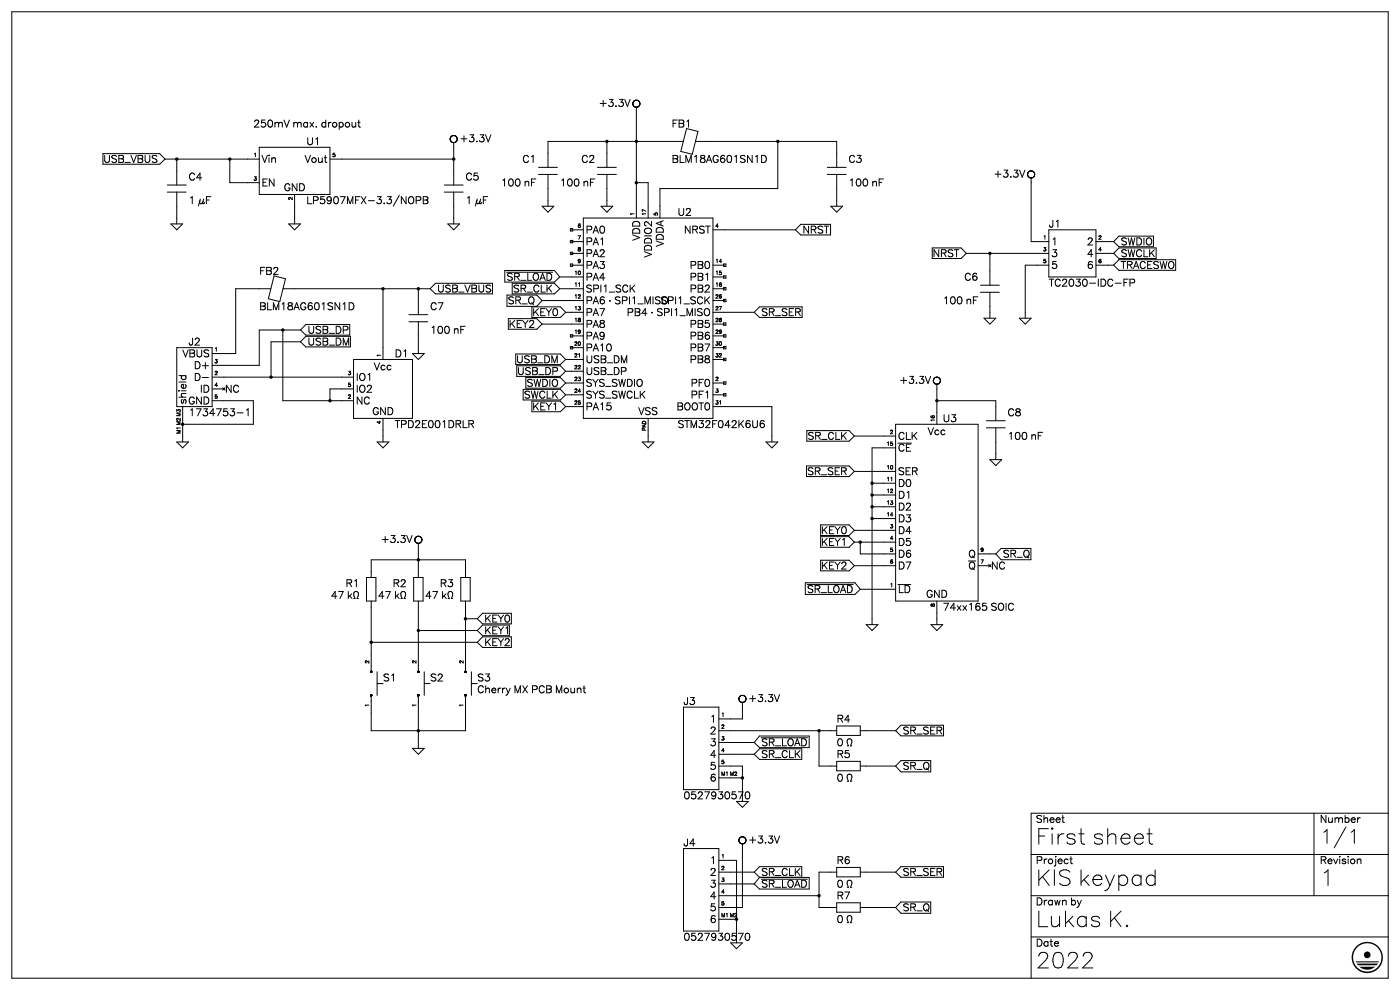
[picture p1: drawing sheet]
<svg xmlns="http://www.w3.org/2000/svg" width="297mm" height="210mm" viewBox="0 0 297 210" stroke-linecap="round" stroke-linejoin="round" font-family="sans-serif">
<g fill="none" stroke="#000" stroke-width=".21">
<path d="M2.5 2.5h292v205h-292zM21.8 32.6h12.1l1.1 1.2M35 33.8h20M35 33.8l-1.1 1h-12.1M35.5 39.2h4M37.5 33.8v5.4M48.8 33.8v5h6.2M55 31.2h15v10.1h-15zM70 33.8h26.3M94.2 39.2h4.1M95.5 29.5v.1M95.5 29.5h.1"/>
<path d="M95.5 29.6h.1M95.5 29.6v.1M95.5 29.4v.1M95.5 29.7h.1M95.5 29.3v.1M95.5 29.7l.1 .1M95.5 29.2v.1M95.6 29.8h.1M95.6 29.2h-.1M95.6 29.8l.3 .4M95.6 29.2h.1M95.6 29.1v.1"/>
<path d="M95.6 29.1h.1M95.7 29l-.1 .1M95.7 29h.1M95.7 28.9v.1M95.8 28.9h-.1M95.8 28.9h.1M95.9 28.9h-.1M95.9 28.8v.1M95.9 30.2h.1M95.9 28.8h.1M96 30.2h.1M96 28.8h-.1"/>
<path d="M96 28.8h.1M96.1 30.2h.1M96.1 28.8h-.1M96.1 28.8h.1M96.2 30.2h.1M96.2 28.8h-.1M96.3 30.2v9M96.3 30.2h.1M96.3 28.8h.1M96.3 28.8h-.1M96.3 28.8h.2M96.4 30.2h-.1"/>
<path d="M96.4 30.2h.1M96.5 28.8h.1M96.5 28.8l.3 .2M96.6 30.2h-.2M96.6 30.2h.1M96.7 30.1l-.1 .1M96.7 30.1h.1M96.8 30.1h-.1M96.8 30v.1M114.2 35.5h4.1M114.2 37h4.1M116.3 37v6.7"/>
<path d="M126.7 35.5h4.1M126.7 37h4.1M128.8 30v5.5M128.8 37v6.7M134.5 22.6h.1M134.6 22.6h.1M134.6 21.4h-.1M134.6 22.6l.1 .1M134.6 21.4h.1M134.6 21.3v.1M134.7 21.3h-.1M134.7 22.7h.1"/>
<path d="M134.8 22.7h.1M134.9 22.7h.1M134.9 21.3h-.2M134.9 21.3h.1M135 22.7v.1M135 21.3h-.1M135 38.8h2.5v7.5M135 22.8v23.5M135 21.3h.1M135.1 22.7l-.1 .1M135.1 21.3h.1M135.1 22.7h.1"/>
<path d="M135.1 21.3h.2M135.2 22.7h-.1M135.3 22.7h-.1M135.3 22.7h.1M135.3 21.3h.1M135.3 21.3l.1 .1M135.4 22.6l-.1 .1M135.4 21.4h.1M135.4 22.6h.1M135.4 21.4l.2 .2M135.5 22.6h-.1M135.5 22.6h.1"/>
<path d="M135.5 22.5v.1M135.6 22.5h-.1M135.6 22.5h.1M135.6 22.4v.1M135.6 22.4h.1M135.6 21.6h.1M135.7 21.6v.2M135.7 22.4h-.1M135.7 22.3v.1M135.7 22.3h.1M135.7 21.8h.1M135.7 22.2v.1"/>
<path d="M135.7 21.8v.2M135.7 22.1v.1M135.7 22.1h.1M135.7 22v.1M144.4 32.1l1.2-4.8 2.5 .6-1.2 4.8M145 30h-28.7v5.5M147.5 30h30v5.5M165 30v10h-25v6.3M175.5 35.5h4M175.5 37h4M177.5 37v6.7M218.3 37.6h.1"/>
<path d="M218.3 37.6l.2 .1M218.3 36.4h.1M218.4 36.4h-.1M218.4 36.3v.1M218.5 36.3h-.1M218.5 37.7h.1M218.5 36.3h.1M218.6 37.7h.1M218.6 36.3h-.1M218.7 37.7h.1M218.7 36.3h.2M218.7 36.3h-.1"/>
<path d="M218.8 37.7v13.5h3.7M218.8 37.7h.1M218.9 37.7h-.1M218.9 36.3h.1M218.9 37.7h.1M219 37.7h-.1M219 36.3h.1M219 37.7h.1M219.1 37.7h-.1M219.1 36.3h.1M219.1 37.7h.1M219.1 36.3v.1"/>
<path d="M219.1 36.4h.1M219.2 36.4h.1M219.3 36.4v.1M219.3 36.5h.1M219.3 36.5l.1 .1M219.4 36.6l.1 .2M219.4 37.4l-.3 .3M219.4 37.3v.1M219.5 37.3h-.1M219.5 37.2v.1M219.5 36.8h.1M219.5 36.8v.1"/>
<path d="M219.5 36.9h.1M219.5 36.9v.1M219.5 37v.2M219.5 37h.1M35.5 40.7h4M36.3 47.5h2.5l-1.3 1.2zM37.5 40.7v6.8M61.2 47.5h2.6l-1.3 1.2zM62.5 41.3v6.2M90.6 41.8l.2 .2-.2 .4M90.6 42.5l.2 .2-.2 .4M94.2 40.7h4.1"/>
<path d="M95 47.5h2.5l-1.2 1.2zM96.3 40.7v6.8M107.1 57.4h10.5l1.1 1.4M107.5 57.7h9.7M115 43.7h2.5l-1.2 1.3zM118.7 58.8h5M118.7 58.8l-1.1 1h-10.5M121 56h.5v.5h-.5zM121 48.5h.5v.5h-.5zM121 51h.5v.5h-.5zM121 53.5h.5v.5h-.5zM121.3 48.7h2.4"/>
<path d="M121.3 53.8h2.4M121.3 51.2h2.4M121.3 56.2h2.4M123.7 46.3h27.5v42.4h-27.5zM127.5 43.7h2.5l-1.2 1.3zM151.2 58.8h2.6M151.2 48.7h17.5M151.2 56.2h2.6M153.5 56h.5v.5h-.5zM153.5 58.5h.5v.5h-.5zM168.7 48.7l1.2 1.1h6.3M176.2 47.6h-6.3l-1.2 1.1"/>
<path d="M176.2 43.7h2.6l-1.3 1.3zM197.8 52.6h6.1l1.1 1.2M205 53.8h17.5M205 53.8l-1.1 1h-6.1M210 53.8v6.7M222.5 48.7h10v10.1h-10zM222.5 56.2h-5v11.3M232.5 53.8h3.7M232.5 51.2h3.7M232.5 56.2h3.7M236.2 56.2l1.2 1.1h12M236.2 51.2l1.2 1.1h7.3"/>
<path d="M236.2 53.8l1.2 1h7.9M240.4 59.2l.3 .3-.1 .4-.2 .1M244.7 50.1h-7.3l-1.2 1.1M245.3 52.6h-7.9l-1.2 1.2M249.4 55.1h-12l-1.2 1.1M37.5 73.8h7.5v12.5h-7.5zM45 80h30M56.9 63.4l1.2-4.9 2.5 .6-1.2 4.9M57.5 61.2h-7.5v13.8h-5M60 70v15h15M60 61.2h31.2M63.8 70h-8.8v7.5h-10"/>
<path d="M63.8 72.5h-6.3v7.5M63.8 70l1.1 1.1h9.3M63.8 72.5l1.1 1.1h9.4M74.2 68.8h-9.3l-1.1 1.2M74.3 71.3h-9.4l-1.1 1.2M75 76.2h12.5v12.5h-12.5zM81.3 61.2v15M86.8 66.7h3.9M86.8 68.3h3.9M87.5 75h2.5l-1.2 1.2zM88.8 61.2v5.5M88.8 68.3v6.7"/>
<path d="M91.2 61.2l1.2 1.1h12.1M104.5 60.1h-12.1l-1.2 1.1M107.6 62.6h6.3l1.1 1.1M107.8 67.6h6.1l1.1 1.1M108.7 60.1h8.9l1.1 1.1M109.4 75.1h9.5l1.1 1.1M109.6 77.6h9.3l1.1 1.2M112.8 65.1h6.1l1.1 1.2M115 68.7h8.7M115 63.7h8.7M115 68.7l-1.1 1.1h-6.1M115 63.7l-1.1 1.3h-6.3"/>
<path d="M118.7 61.2h5M118.7 61.2l-1.1 1.1h-8.9M120 76.2h3.7M120 78.8h3.7M120 66.3h3.7M120 66.3l-1.1 1h-6.1M120 78.8l-1.1 1h-9.3M120 76.2l-1.1 1.1h-9.5M121 71h.5v.5h-.5zM121 73.5h.5v.5h-.5zM121.3 71.3h2.4M121.3 73.8h2.4"/>
<path d="M150.5 65.8v.8M151.2 76.2h2.6M151.2 61.2h2.6M151.2 68.7h2.6M151.2 71.3h2.6M151.2 73.8h2.6M151.2 66.3h8.8M151.2 63.7h2.6M153.5 68.5h.5v.5h-.5zM153.5 61h.5v.5h-.5zM153.5 63.5h.5v.5h-.5zM153.5 71h.5v.5h-.5z"/>
<path d="M153.5 73.5h.5v.5h-.5zM153.5 76h.5v.5h-.5zM160 66.3l1.1 1h9.1M170.2 65.1h-9.1l-1.1 1.2M198.8 80h.1M198.8 80h-.1M208 60.5h4M208 62h4M208.7 67.5h2.6l-1.3 1.2zM210 62v5.5M216.2 67.5h2.6l-1.3 1.2zM37.5 93.7h2.5l-1.2 1.3z"/>
<path d="M38.8 86.3v7.4M45 85h8.7v5h-14.9M45 82.5h2.5M52.3 87l.3-.3v1.5M75 82.5h-5v2.5M80 93.7h2.5l-1.2 1.3zM81.3 88.7v5M111 82.6h7.9l1.1 1.2M111.6 80.1h7.3l1.1 1.1M112.8 85.1h6.1l1.1 1.2M120 81.2h3.7M120 83.8h3.7"/>
<path d="M120 86.3h3.7M120 81.2l-1.1 1.1h-7.3M120 83.8l-1.1 1h-7.9M120 86.3l-1.1 1h-6.1M136.2 93.7h2.5l-1.2 1.3zM137.5 88.7v5M151.2 81.2h2.6M151.2 83.8h2.6M151.2 86.3h12.5v7.4M153.5 81h.5v.5h-.5zM153.5 83.5h.5v.5h-.5zM162.5 93.7h2.5l-1.3 1.3z"/>
<path d="M171.1 98.8h9l1.2 1.2M171.2 91.3h8.9l1.2 1.2M181.3 92.5h8.7M181.3 92.5l-1.2 1.1h-8.9M190 90h17.5v37.5h-17.5zM190 95h-5v37.5M198.3 81.3l.1 .1M198.4 81.4h.1M198.4 80.1l-.1 .1M198.4 81.4l.1 .1M198.4 80.1h.1M198.5 81.5h.1"/>
<path d="M198.5 80l-.1 .1M198.5 81.5h.2M198.5 80h.1M198.6 80h-.1M198.6 80h.1M198.7 81.5h.1M198.7 80h-.1M198.8 85h12.5v4.3M198.8 81.5v8.5M198.9 80h.1M199 81.5h-.2M199 80h.1"/>
<path d="M199 81.5h.1M199 80l.1 .1M199.1 81.4l-.1 .1M199.1 80.1h.1M199.1 81.4h.1M199.1 80.1l.4 .4M199.3 81.3l-.2 .1M199.3 81.3h.1M199.3 81.2v.1M199.4 81.1l-.1 .1M199.4 81.1h.1M199.5 81l-.1 .1"/>
<path d="M199.5 80.5h.1M199.5 81h.1M199.5 80.5v.1M199.5 80.9v.1M199.5 80.6h.1M199.5 80.9h.1M199.5 80.6v.1M199.5 80.8v.1M199.5 80.7v.1M209.3 89.3h3.9M209.3 90.8h3.9M210 97.5h2.5l-1.2 1.3z"/>
<path d="M211.3 90.8v6.7M88.3 115.1h.1M88.3 113.9h.1M88.4 115.1l.1 .1M88.4 113.9h-.1M88.4 113.8v.1M88.4 113.8h.1M88.5 115.2h.1M88.6 115.2h.1M88.6 113.8h-.2M88.6 113.8h.1M88.7 115.2h.1"/>
<path d="M88.7 113.8h-.1M88.8 115.2v7.3M88.8 113.7v.1M88.8 113.7l-.1 .1M88.8 115.2h.1M88.8 113.8h.1M88.9 115.2h-.1M88.9 113.8h.1M89 115.2h-.1M89 115.2h.1M89 113.8h.1M89.1 115.2h-.1"/>
<path d="M89.1 113.8v.1M89.1 115.1v.1M89.1 113.9h.1M89.2 115.1h-.1M89.2 113.9h.1M89.2 115.1h.1M89.2 113.9l.2 .2M89.3 115.1h-.1M89.3 115v.1M89.3 115h.1M89.4 114.9l-.1 .1M89.4 114.9h.1"/>
<path d="M89.4 114.1h.1M89.4 114.1l.1 .2M89.5 114.3h.1M89.5 114.7l-.1 .2M89.5 114.3v.3M89.5 114.6v.1M174.1 113.8h6l1.2 1.2M174.1 118.8h6l1.2 1.2M174.1 111.3h6l1.2 1.2M181.3 100h8.7M181.3 115h8.7M181.3 112.5h8.7"/>
<path d="M181.3 115l-1.2 1.1h-6M181.3 112.5l-1.2 1.1h-6M181.3 100l-1.2 1.1h-9M182.5 115v2.5h7.5M185 110h5M185 107.5h5M185 105h5M185 102.5h5M207.5 117.5h3.8M211.3 117.5l1.1 1.2h6.3M218.7 116.3h-6.3l-1.1 1.2M75.8 125.5a1 1 0 0 1-.1 1.5h.3"/>
<path d="M77.8 122.5h2v5h-2zM78.7 122.5v-3.7h20v3.7M78.7 127.5v15M78.7 136.3h22.6M85.8 125.5a1 1 0 0 1 0 1.5h.2M87.7 122.5h2v5h-2zM88.8 127.5v15M88.8 133.7h12.5M95.8 125.5a1 1 0 0 1-.1 1.5h.3M97.8 122.5h2v5h-2zM98.7 127.5v15M98.7 131.3h2.6"/>
<path d="M101.3 131.3l1.1 1h6.1M101.3 136.3l1.1 1h6.1M101.3 133.7l1.1 1.1h5.7M108.1 132.6h-5.7l-1.1 1.1M108.5 130.1h-6.1l-1.1 1.2M108.5 135.1h-6.1l-1.1 1.2M170.8 123.6h10.6l1.1 1.4M171.2 124h9.8M181.3 120h8.7M181.3 120l-1.2 1.1h-6M182.5 125h7.5M182.5 125l-1.1 1.1h-10.6"/>
<path d="M183.7 132.5h2.6l-1.3 1.2zM197.5 132.5h2.5l-1.2 1.2zM198.8 127.5v5M207.5 120h2.5M78.6 142.5h.1M78.6 147.5h.1M78.6 142.4h.1M78.6 147.6h.1M78.7 142.6h.1M78.7 147.4h-.1M78.7 147.4h.1M78.7 142.4h.1"/>
<path d="M78.7 147.6h.1M78.7 147.5v7.5h20v-7.5M78.8 142.6h-.1M78.8 142.4h.1M78.8 147.4h.1M78.8 147.6h.1M78.8 142.6h.1M78.9 142.4h.1M78.9 147.6h.1M78.9 147.5h.1M78.9 142.5h.1M80 145h1.3"/>
<path d="M80 142.5v5M87.5 158.7h2.5l-1.2 1.3zM88.6 142.5h.1M88.6 147.5h.1M88.6 142.4h.1M88.6 142.6h.1M88.6 147.4h.1M88.6 147.6h.1M88.7 142.6h.1M88.7 147.4h.1M88.7 142.4h.1M88.7 147.6h.1"/>
<path d="M88.8 147.5v11.2M88.8 142.4h.1M88.8 142.4h-.1M88.8 147.4h-.1M88.8 147.4h.1M88.8 142.6h.1M88.8 147.6h.1M88.9 142.4h.1M88.9 147.6h.1M88.9 142.6h-.1M88.9 147.4h.1M88.9 142.6h.1"/>
<path d="M88.9 142.5v.1M88.9 147.5v.1M88.9 147.5h.1M88.9 142.5h.1M90 145h1.2M90 142.5v5M98.6 147.5h.1M98.6 142.5h.1M98.6 142.4h.1M98.6 147.6h.1M98.7 142.6h.1M98.7 147.4h-.1"/>
<path d="M98.7 147.4h.1M98.7 142.4h.1M98.7 147.6h.1M98.8 142.6h-.1M98.8 142.4h.1M98.8 147.4h.1M98.8 142.6h.1M98.8 147.6h.1M98.9 142.4h.1M98.9 147.6h.1M98.9 147.5h.1M98.9 142.5h.1"/>
<path d="M100 145h1.3M100 142.5v5M145 150h7.5v17.5h-7.5zM152.5 155h25M152.5 157.5h7.5M156.8 148.3h.1M156.8 148.2v.1M156.8 148.3v.1M156.8 148.4h.1M156.8 148.1v.1M156.8 148.1h.1M156.8 148.4v.1"/>
<path d="M156.8 148.5h.1M156.8 148v.1M156.8 148h.1M156.8 148.5v.1M156.8 148.6h.1M156.8 147.9v.1M156.8 147.9h.1M156.9 148.6v.1M156.9 148.7l.2 .2M156.9 147.8l-.1 .1M156.9 147.8h.1M156.9 147.7v.1"/>
<path d="M157 147.7h-.1M157 147.7h.1M157.1 147.6l-.1 .1M157.1 148.9h.1M157.2 148.9h.1M157.2 148.9l.1 .1M157.3 149h.1M157.3 147.5l-.2 .1M157.3 147.5h.1M157.4 149h.1M157.4 147.5h-.1M157.4 147.5h.1"/>
<path d="M157.5 149v3.5h-5M157.5 147.5h.1M157.5 147.5h-.1M157.5 149h.1M157.6 149h-.1M157.6 147.5h.1M157.6 149h.1M157.7 149h-.1M157.7 147.5h.1M157.8 149h-.1M157.8 147.5v.1M157.8 148.9v.1"/>
<path d="M157.8 147.6h.1M157.9 148.9h-.1M157.9 147.6h.1M157.9 148.9h.1M157.9 147.6l.1 .1M158 148.8l-.1 .1M158 148.8h.1M160 157.5l1.1 1.1h10.6M161.5 156.5h9.8M170.1 158.8h-9l-1.1 1.2M171.7 156.1h-10.6l-1.1 1.4M173.8 155v7.5h3.7"/>
<path d="M177.5 154h5v2h-5zM180 158.2a1.15 1.15 0 0 1-.1-1.4l.4-.1a.62 .62 0 0 1 .3 1l-.2 .5M182.5 155h7.5M190 155l1.1 1.1h9.1M200.2 153.8h-9.1l-1.1 1.2M152.5 162.5h5v6.3M152.5 160h7.5M152.5 165h5M156.2 170l1.3 1.2 1.2-1.2M156.8 178.2v.1M156.8 178.3h.1M156.8 178.3v.1"/>
<path d="M156.8 178.2h.1M156.8 178.4h.1M156.8 178.1v.1M156.8 178.4l.1 .3M156.8 178.1h.1M156.9 178.7h.1M156.9 177.8l-.1 .3M156.9 177.8h.1M156.9 178.7v.1M156.9 178.8h.1M157 178.8h.1M157 178.8l.1 .1"/>
<path d="M157 177.7l-.1 .1M157.1 178.9h.1M157.1 177.6l-.1 .1M157.1 177.6h.1M157.2 178.9h.1M157.2 177.6h-.1M157.2 178.9l.2 .1M157.2 177.6h.1M157.3 177.5l-.1 .1M157.3 177.5h.1M157.4 179h.1M157.4 177.5h-.1"/>
<path d="M157.4 177.5h.1M157.5 179v13.5h-5M157.5 177.5h.1M157.5 177.5h-.1M157.5 179h.1M157.6 179h-.1M157.6 177.5h.1M157.6 177.5l.2 .1M157.6 179h.1M157.7 179h-.1M157.8 179h-.1M157.8 177.6h.1"/>
<path d="M157.9 177.6l.1 .1M158 177.7h.1M158 178.8l-.2 .2M160 160l1.1 1.1h9M177.5 161.5h5v2h-5zM179.7 165.7h.3a1.15 1.15 0 0 1-.1-1.4l.4-.1a.62 .62 0 0 1 .3 1l-.2 .5h.3M182.5 162.5h7.5M190 162.5l1.1 1.2h6.3M197.4 161.3h-6.3l-1.1 1.2M278.7 172.5v17.5M286.9 176.4l.4-.4v2.9M294.5 172.5h-75.7v35"/>
<path d="M145 180h7.5v17.5h-7.5zM152.5 190h21.3M152.5 185h7.5M152.5 182.5h3.7v16.2M152.5 187.5h7.5M152.5 195h3.7M160 187.5l1.1 1.1h10.6M160 185l1.1 1.1M161.1 186.1h10.6M161.1 186.1l-1.1 1.4M161.5 186.5h9.8M170.1 183.8h-9l-1.1 1.2"/>
<path d="M177.5 184h5v2h-5zM177.5 191.5h5v2h-5zM177.5 185h-3.7v7.5h3.7M179.7 195.7h.3a1.15 1.15 0 0 1-.1-1.4l.4-.1a.62 .62 0 0 1 .3 1l-.2 .5h.3M180 188.2a1.15 1.15 0 0 1-.1-1.4l.4-.1a.62 .62 0 0 1 .3 1l-.2 .5M182.5 185h7.5M182.5 192.5h7.5M190 185l1.1 1.1h9.1M190 192.5l1.1 1.2h6.3M197.4 191.3h-6.3l-1.1 1.2M200.2 183.8h-9.1l-1.1 1.2M218.8 190h75.7"/>
<path d="M218.8 181.3h75.7M218.8 198.7h75.7M155 200l1.2 1.3 1.3-1.3"/>
</g>
<g fill="#000">
<path d="M287.7 200.8a3.3 3.3 0 0 1 2.4-1v.3a3 3 0 0 0-2.7 4.3 3 3 0 0 0 5 .5 3 3 0 0 0-1.7-4.8h-.6v-.3a3.3 3.3 0 0 1 3.2 4.2 3.3 3.3 0 0 1-4.9 2 3.3 3.3 0 0 1-.7-5.2zM288.4 205.1h3.3a2.59 2.59 0 0 1-3.3 0zM287.8 204.4h4.5l-.3 .4h-3.9zM287.6 203.9h4.9l-.1 .2h-4.7z"/>
<circle cx="290.1" cy="202.5" r=".71"/>
</g>
<g fill="none" stroke="#000" stroke-width=".75">
<path d="M37.5 33.7v.1M48.8 33.7v.1M96.3 33.7v.1M128.8 30h.1M135 30h.1M135 38.7v.1M165 30h.1M210 53.7v.1M57.5 80h.1M60 70h.1M81.3 61.2h.1M88.8 61.2h.1"/>
<path d="M38.8 90h.1M70 85h.1M198.8 85h.1M88.8 118.7v.1M182.5 115h.1M185 102.5h.1M185 105h.1M185 107.5h.1M185 110h.1M78.7 136.2v.1M88.8 133.7h.1M98.7 131.2v.1"/>
<path d="M88.8 155h.1M173.8 155h.1M157.5 165h.1M156.2 195h.1M173.8 190h.1"/>
</g>
<g font-size="5.3">
<text x="219.8" y="179.1">First sheet</text>
<text x="219.8" y="187.9">KIS keypad</text>
<text x="280" y="187.9">1</text>
<text x="219.8" y="196.6">Lukas K.</text>
<text x="219.8" y="205.4">2022</text>
</g>
<text font-size="4.6" x="280" y="178.9">1/1</text>
<g font-size="2.4">
<text x="127.4" y="22.6">+3.3V</text>
<text x="53.7" y="27">250mV max. dropout</text>
<text x="142.5" y="27">FB1</text>
<text x="20.7" y="34.5">USB_VBUS</text>
<text x="55.5" y="34.5">Vin</text>
<text x="64.6" y="34.5">Vout</text>
<text x="65" y="30.8">U1</text>
<text x="97.5" y="30.1">+3.3V</text>
<text x="110.7" y="34.5">C1</text>
<text x="123.2" y="34.5">C2</text>
<text x="142.5" y="34.5">BLM18AG601SN1D</text>
<text x="180" y="34.5">C3</text>
<text x="40" y="38.3">C4</text>
<text x="55.5" y="39.5">EN</text>
<text x="59.8" y="40.5">GND</text>
<text x="98.8" y="38.3">C5</text>
<text x="106.3" y="39.5">100 nF</text>
<text x="118.8" y="39.5">100 nF</text>
<text x="180" y="39.5">100 nF</text>
<text x="211.2" y="37.6">+3.3V</text>
<text x="40" y="43.2">1 µF</text>
<text x="65" y="43.2">LP5907MFX-3.3/NOPB</text>
<text x="98.8" y="43.2">1 µF</text>
<text x="143.8" y="45.8">U2</text>
<text x="124.2" y="52">PA1</text>
<text x="124.2" y="49.5">PA0</text>
<text x="135.8" y="51.8" transform="rotate(-90 135.8 51.8)">VDD</text>
<text x="140.8" y="53.4" transform="rotate(-90 140.8 53.4)">VDDA</text>
<text x="144.2" y="49.5">NRST</text>
<text x="170.2" y="49.5">NRST</text>
<text x="222.5" y="48.3">J1</text>
<text x="223" y="52">1</text>
<text x="230.7" y="52">2</text>
<text x="237.8" y="52">SWDIO</text>
<text x="55" y="58.2">FB2</text>
<text x="106" y="59.5">SR_LOAD</text>
<text x="124.2" y="57">PA3</text>
<text x="124.2" y="54.5">PA2</text>
<text x="124.2" y="59.5">PA4</text>
<text x="138.3" y="55.7" transform="rotate(-90 138.3 55.7)">VDDIO2</text>
<text x="146.2" y="57">PB0</text>
<text x="146.2" y="59.5">PB1</text>
<text x="197" y="54.5">NRST</text>
<text x="204.4" y="59.5">C6</text>
<text x="223" y="57">5</text>
<text x="223" y="54.5">3</text>
<text x="230.7" y="54.5">4</text>
<text x="230.7" y="57">6</text>
<text x="237.8" y="57">TRACESWO</text>
<text x="237.8" y="54.5">SWCLK</text>
<text x="55" y="65.8">BLM18AG601SN1D</text>
<text x="91.2" y="65.8">C7</text>
<text x="92.8" y="62">USB_VBUS</text>
<text x="107" y="64.5">SR_Q</text>
<text x="107.9" y="62">SR_CLK</text>
<text x="124.2" y="64.5">PA6 · SPI1_MISO</text>
<text x="124.2" y="62">SPI1_SCK</text>
<text x="139.3" y="64.5">SPI1_SCK</text>
<text x="146.2" y="62">PB2</text>
<text x="200" y="64.5">100 nF</text>
<text x="222.5" y="60.8">TC2030-IDC-FP</text>
<text x="65.3" y="70.7">USB_DP</text>
<text x="91.2" y="70.7">100 nF</text>
<text x="107.4" y="69.5">KEY2</text>
<text x="112.4" y="67">KEY0</text>
<text x="124.2" y="69.5">PA8</text>
<text x="124.2" y="72">PA9</text>
<text x="124.2" y="67">PA7</text>
<text x="130.6" y="67">PB4 · SPI1_MISO</text>
<text x="146.2" y="69.5">PB5</text>
<text x="146.2" y="72">PB6</text>
<text x="161.5" y="67">SR_SER</text>
<text x="38" y="75.8">VBUS</text>
<text x="40" y="73.2">J2</text>
<text x="65.3" y="73.2">USB_DM</text>
<text x="83.8" y="75.8">D1</text>
<text x="108.5" y="77">USB_DM</text>
<text x="124.2" y="74.5">PA10</text>
<text x="124.2" y="77">USB_DM</text>
<text x="146.2" y="74.5">PB7</text>
<text x="146.2" y="77">PB8</text>
<text x="41.4" y="78.3">D+</text>
<text x="42" y="80.8">D-</text>
<text x="42.1" y="83.3">ID</text>
<text x="47.7" y="83.3">NC</text>
<text x="75.5" y="80.8">IO1</text>
<text x="75.5" y="83.3">IO2</text>
<text x="79.3" y="78.5">Vcc</text>
<text x="108.9" y="79.5">USB_DP</text>
<text x="110.4" y="82">SWDIO</text>
<text x="124.2" y="82">SYS_SWDIO</text>
<text x="124.2" y="79.5">USB_DP</text>
<text x="146.3" y="82">PF0</text>
<text x="191.2" y="81.4">+3.3V</text>
<text x="39.2" y="85.7">GND</text>
<text x="39.5" y="85.7" transform="rotate(-90 39.5 85.7)">shield</text>
<text x="40" y="88.3">1734753-1</text>
<text x="75.5" y="85.7">NC</text>
<text x="78.6" y="88">GND</text>
<text x="110" y="84.5">SWCLK</text>
<text x="112.4" y="87">KEY1</text>
<text x="124.2" y="84.5">SYS_SWCLK</text>
<text x="124.2" y="87">PA15</text>
<text x="135.1" y="88">VSS</text>
<text x="142.6" y="87">BOOT0</text>
<text x="146.3" y="84.5">PF1</text>
<text x="200" y="89.5">U3</text>
<text x="213.8" y="88.3">C8</text>
<text x="83.8" y="90.8">TPD2E001DRLR</text>
<text x="143.8" y="90.8">STM32F042K6U6</text>
<text x="170.4" y="93.3">SR_CLK</text>
<text x="190.5" y="95.8">CE</text>
<text x="190.5" y="93.3">CLK</text>
<text x="196.8" y="92.3">Vcc</text>
<text x="213.8" y="93.3">100 nF</text>
<text x="170.1" y="100.7">SR_SER</text>
<text x="190.5" y="100.7">SER</text>
<text x="190.5" y="105.8">D1</text>
<text x="190.5" y="103.3">D0</text>
<text x="173.6" y="113.2">KEY0</text>
<text x="190.5" y="110.8">D3</text>
<text x="190.5" y="108.3">D2</text>
<text x="190.5" y="113.2">D4</text>
<text x="81.2" y="115.1">+3.3V</text>
<text x="173.6" y="115.7">KEY1</text>
<text x="190.5" y="115.7">D5</text>
<text x="190.5" y="118.3">D6</text>
<text x="205.1" y="118.3">Q</text>
<text x="212.7" y="118.3">SR_Q</text>
<text x="73.2" y="124.5">R1</text>
<text x="83.2" y="124.5">R2</text>
<text x="93.2" y="124.5">R3</text>
<text x="169.8" y="125.8">SR_LOAD</text>
<text x="173.6" y="120.8">KEY2</text>
<text x="190.5" y="120.8">D7</text>
<text x="190.5" y="125.8">LD</text>
<text x="205.1" y="120.8">Q</text>
<text x="210.3" y="120.8">NC</text>
<text x="70.5" y="127">47 k</text>
<text x="80.5" y="127">47 k</text>
<text x="90.5" y="127">47 k</text>
<text x="196.1" y="126.8">GND</text>
<text x="200" y="129.5">74xx165 SOIC</text>
<text x="102.8" y="132">KEY0</text>
<text x="102.8" y="137">KEY2</text>
<text x="102.8" y="134.5">KEY1</text>
<text x="81.2" y="144.5">S1</text>
<text x="91.2" y="144.5">S2</text>
<text x="101.2" y="144.5">S3</text>
<text x="101.2" y="147">Cherry MX PCB Mount</text>
<text x="145" y="149.5">J3</text>
<text x="158.7" y="148.9">+3.3V</text>
<text x="150.7" y="155.8">2</text>
<text x="150.7" y="153.3">1</text>
<text x="177.5" y="153.3">R4</text>
<text x="191.5" y="155.8">SR_SER</text>
<text x="150.7" y="160.8">4</text>
<text x="150.7" y="158.3">3</text>
<text x="161.5" y="160.8">SR_CLK</text>
<text x="161.5" y="158.3">SR_LOAD</text>
<text x="177.5" y="160.8">R5</text>
<text x="177.5" y="158.3">0</text>
<text x="150.7" y="163.2">5</text>
<text x="150.7" y="165.8">6</text>
<text x="177.5" y="165.8">0</text>
<text x="191.5" y="163.2">SR_Q</text>
<text x="145" y="169.5">0527930570</text>
<text x="145" y="179.5">J4</text>
<text x="158.7" y="178.9">+3.3V</text>
<text x="219.8" y="174.5">Sheet</text>
<text x="280" y="174.5">Number</text>
<text x="150.7" y="185.7">2</text>
<text x="150.7" y="183.2">1</text>
<text x="161.5" y="185.7">SR_CLK</text>
<text x="177.5" y="183.2">R6</text>
<text x="191.5" y="185.7">SR_SER</text>
<text x="219.8" y="183.2">Project</text>
<text x="280" y="183.2">Revision</text>
<text x="150.7" y="190.7">4</text>
<text x="150.7" y="188.3">3</text>
<text x="161.5" y="188.3">SR_LOAD</text>
<text x="177.5" y="188.3">0</text>
<text x="177.5" y="190.7">R7</text>
<text x="219.8" y="192">Drawn by</text>
<text x="150.7" y="193.2">5</text>
<text x="150.7" y="195.7">6</text>
<text x="177.5" y="195.7">0</text>
<text x="191.5" y="193.2">SR_Q</text>
<text x="145" y="199.5">0527930570</text>
<text x="219.8" y="200.7">Date</text>
</g>
<g font-size="1.2">
<text x="53.8" y="33.2">1</text>
<text x="70.5" y="33.2">5</text>
<text x="53.8" y="38.2">3</text>
<text x="62" y="42.4" transform="rotate(-90 62 42.4)">2</text>
<text x="134.5" y="45.7" transform="rotate(-90 134.5 45.7)">1</text>
<text x="137" y="45.7" transform="rotate(-90 137 45.7)">17</text>
<text x="139.5" y="45.7" transform="rotate(-90 139.5 45.7)">5</text>
<text x="122.6" y="50.7">7</text>
<text x="122.6" y="53.2">8</text>
<text x="122.6" y="48.2">6</text>
<text x="151.7" y="48.2">4</text>
<text x="221.3" y="50.7">1</text>
<text x="221.3" y="53.2">3</text>
<text x="233" y="53.2">4</text>
<text x="233" y="50.7">2</text>
<text x="121.9" y="58.2">10</text>
<text x="122.6" y="55.7">9</text>
<text x="151.7" y="55.7">14</text>
<text x="151.7" y="58.2">15</text>
<text x="221.3" y="55.7">5</text>
<text x="233" y="55.7">6</text>
<text x="121.9" y="65.7">13</text>
<text x="121.9" y="63.2">12</text>
<text x="121.9" y="60.7">11</text>
<text x="151.7" y="65.7">27</text>
<text x="151.7" y="63.2">26</text>
<text x="151.7" y="60.7">16</text>
<text x="121.9" y="68.2">18</text>
<text x="121.9" y="70.7">19</text>
<text x="151.7" y="68.2">28</text>
<text x="151.7" y="70.7">29</text>
<text x="45.5" y="77">3</text>
<text x="45.5" y="74.5">1</text>
<text x="80.8" y="75.7" transform="rotate(-90 80.8 75.7)">1</text>
<text x="121.9" y="73.2">20</text>
<text x="121.9" y="75.7">21</text>
<text x="151.7" y="73.2">30</text>
<text x="151.7" y="75.7">32</text>
<text x="45.5" y="79.5">2</text>
<text x="45.5" y="82">4</text>
<text x="73.8" y="79.5">3</text>
<text x="73.8" y="82">5</text>
<text x="121.9" y="80.7">23</text>
<text x="121.9" y="83.2">24</text>
<text x="121.9" y="78.2">22</text>
<text x="151.7" y="80.7">2</text>
<text x="151.7" y="83.2">3</text>
<text x="45.5" y="84.5">5</text>
<text x="73.8" y="84.5">2</text>
<text x="80.8" y="89.9" transform="rotate(-90 80.8 89.9)">4</text>
<text x="121.9" y="85.7">25</text>
<text x="151.7" y="85.7">31</text>
<text x="198.3" y="89.5" transform="rotate(-90 198.3 89.5)">16</text>
<text x="38.3" y="92.4" transform="rotate(-90 38.3 92.4)">M1 M2 M3</text>
<text x="137" y="91.7" transform="rotate(-90 137 91.7)">PAD</text>
<text x="188.2" y="94.5">15</text>
<text x="188.8" y="92">2</text>
<text x="188.2" y="99.5">10</text>
<text x="188.2" y="102">11</text>
<text x="188.2" y="107">13</text>
<text x="188.2" y="104.5">12</text>
<text x="188.2" y="109.5">14</text>
<text x="188.8" y="112">3</text>
<text x="188.8" y="119.5">6</text>
<text x="188.8" y="114.5">4</text>
<text x="188.8" y="117">5</text>
<text x="208" y="117">9</text>
<text x="208" y="119.5">7</text>
<text x="188.8" y="124.5">1</text>
<text x="198.3" y="128.7" transform="rotate(-90 198.3 128.7)">8</text>
<text x="78.3" y="140.7" transform="rotate(-90 78.3 140.7)">2</text>
<text x="88.3" y="140.7" transform="rotate(-90 88.3 140.7)">2</text>
<text x="98.2" y="140.7" transform="rotate(-90 98.2 140.7)">2</text>
<text x="78.3" y="149.9" transform="rotate(-90 78.3 149.9)">1</text>
<text x="88.3" y="149.9" transform="rotate(-90 88.3 149.9)">1</text>
<text x="98.2" y="149.9" transform="rotate(-90 98.2 149.9)">1</text>
<text x="153" y="154.5">2</text>
<text x="153" y="152">1</text>
<text x="153" y="159.5">4</text>
<text x="153" y="162">5</text>
<text x="153" y="157">3</text>
<text x="153" y="164.5">M1 M2</text>
<text x="153" y="184.5">2</text>
<text x="153" y="182">1</text>
<text x="153" y="189.5">4</text>
<text x="153" y="192">5</text>
<text x="153" y="187">3</text>
<text x="153" y="194.5">M1 M2</text>
</g>
</svg>
